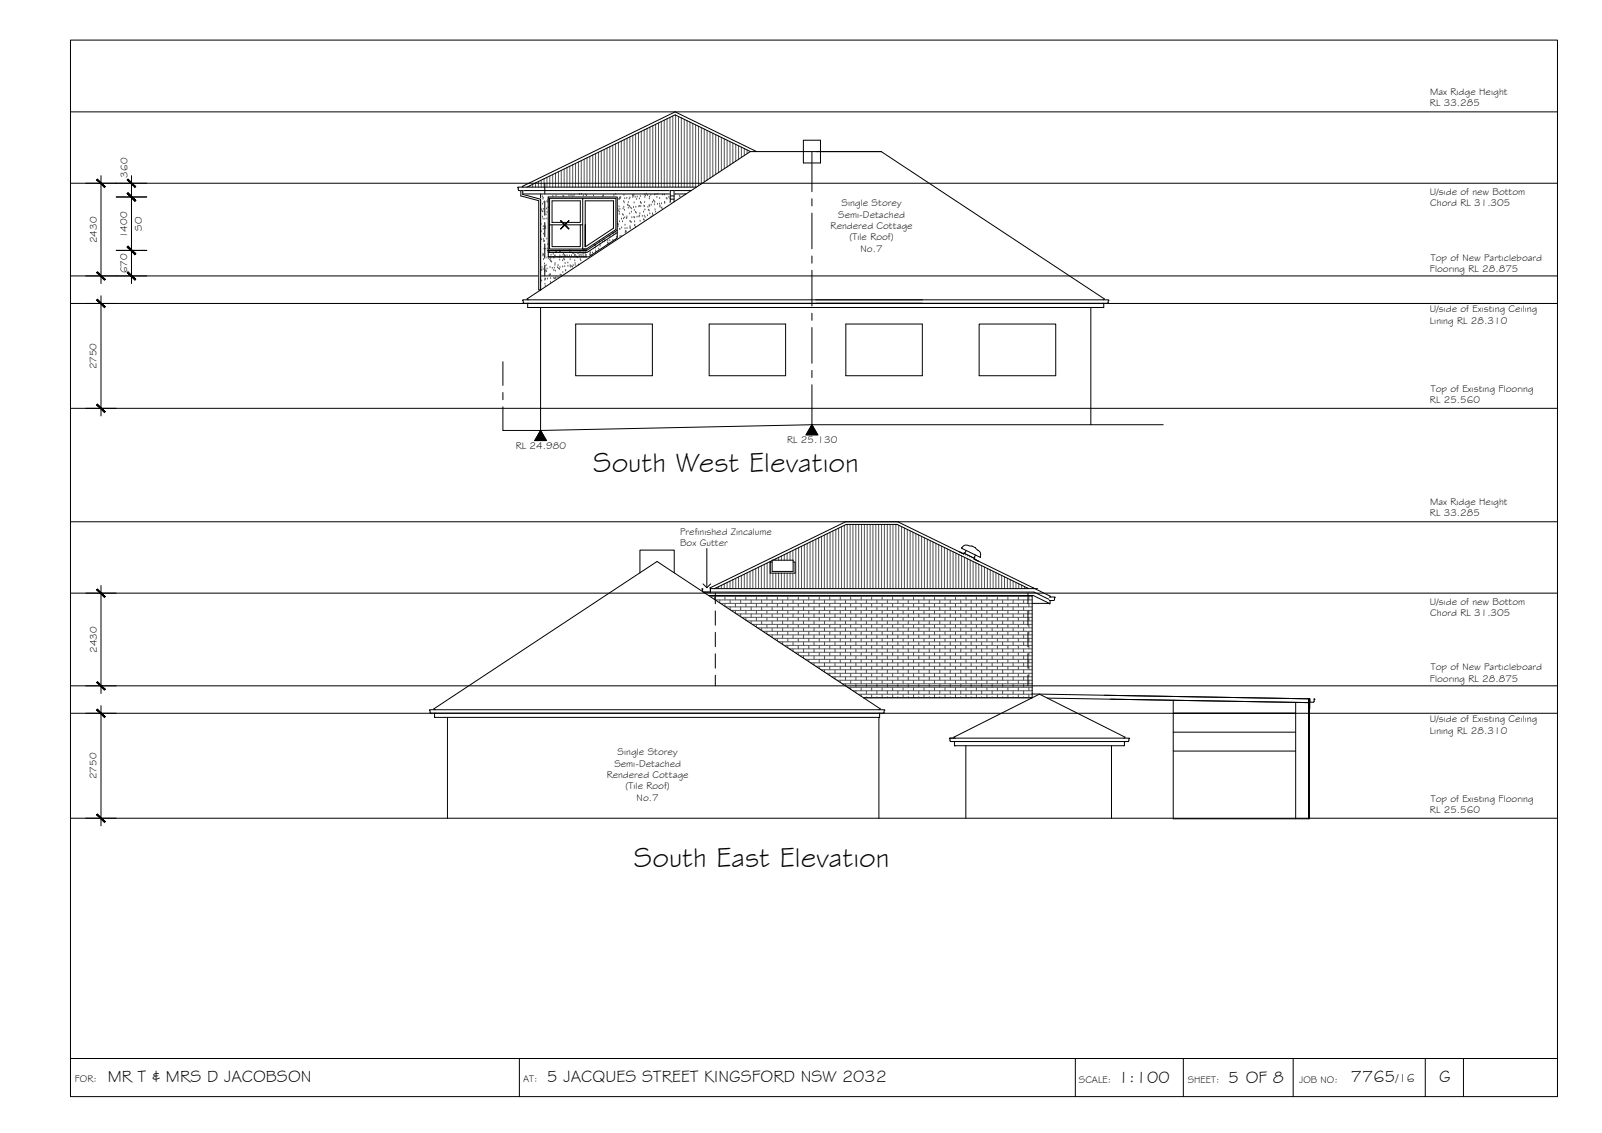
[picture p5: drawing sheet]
<svg xmlns="http://www.w3.org/2000/svg" width="420mm" height="297mm" viewBox="0 0 420 297" stroke-linecap="round" stroke-linejoin="round" font-family="sans-serif">
<!-- layer: HATCH -->
<g fill="none" stroke="#545454" stroke-width=".26">
<path d="M157 39.9v9.2M157.7 39.6v9.5M158.5 39.2v9.9M159.2 38.8v10.3M159.9 38.5v10.6M160.7 38.1v11M161.4 37.7v11.4M162.2 37.4v11.7M162.9 37v12.1M163.7 36.6v12.5M164.5 36.3v12.8M165.2 35.9v13.2"/>
<path d="M166 35.5v13.6M166.7 35.2v13.9M167.5 34.8v14.3M168.2 34.4v14.7M169 34.1v15M169.7 33.7v15.4M170.5 33.3v15.8M171.2 33v16.1M171.9 32.6v16.5M172.7 32.2v16.9M173.4 31.9v17.2M174.2 31.5v17.6"/>
<path d="M174.9 31.1v18M175.7 30.8v18.3M176.5 30.4v18.7M177.2 30.2v18.9M178 30.5v18.6M178.7 30.9v18.2M179.5 31.3v17.8M180.2 31.6v17.5M181 32v17.1M181.7 32.4v16.7M182.4 32.7v16.4M183.2 33.1v15.6"/>
<path d="M183.9 33.5v14.7M184.7 33.8v13.9M185.4 34.2v13M186.2 34.6v12.1M187 34.9v11.3M187.7 35.3v10.4M188.5 35.7v9.5M189.2 36v8.7M190 36.4v7.9M190.7 36.8v6.9M191.5 37.1v6.2M192.2 37.5v5.3"/>
<path d="M193 37.9v4.4M193.7 38.2v3.6M194.4 38.6v2.7M195.2 39v1.8M195.9 39.3v1M196.7 39.7v.1M138.9 48.7v.4M139.7 48.3v.8M140.4 48v1.1M141.2 47.6v1.5M141.9 58.8h.1M142 47.2v1.9"/>
<path d="M142 55h.1M142.1 55.4h.1M142.2 51.6h.1M142.3 56.9h.1M142.3 53.5h.1M142.4 55.5h.1M142.4 52.3h.1M142.4 57.5h.1M142.5 51.9h.1M142.5 59.4h.1M142.5 54.9h.1M142.6 53.1h.1"/>
<path d="M142.7 46.9v2.2M142.9 57.5h.1M142.9 59.7h.1M143.1 59.5h.1M143.1 59.9h.1M143.2 56.3h.1M143.3 54.8h.1M143.4 57.4h.1M143.5 52.9h.1M143.5 46.5v2.6M143.5 55.7h.1M143.6 53h.1"/>
<path d="M143.7 52.5h.1M143.7 54.5h.1M143.8 52.1h.1M144.2 46.1v3M145 45.8v3.3M145 51.5h.1M145.7 45.4v3.7M145.8 51.4h.1M146.5 45v4.1M147.2 44.7v4.4M147.6 51.4h.1M147.9 51.6h.1"/>
<path d="M148 44.3v4.8M148.7 43.9v5.2M149.2 51.4h.1M149.4 43.6v5.5M149.8 51.3h.1M150.2 43.2v5.9M150.2 51.5h.1M150.6 51.2h.1M150.9 42.8v6.3M151.7 42.5v6.6M152 51h.1M152.4 42.1v7"/>
<path d="M152.5 50.9h.1M153 51.4h.1M153.2 41.8v7.3M153.6 51.1h.1M153.8 51.3h.1M154 41.4v7.7M154.7 41v8.1M155.5 40.7v8.4M155.6 51.3h.1M156.2 40.3v8.8M158.1 51.5h.1M158.2 51.3h.1"/>
<path d="M161 51.3h.1M161.5 50.9h.1M162 58.8h.1M162.1 54.9h.1M162.1 59.4h.1M162.2 58.9h.1M162.3 55.3h.1M162.3 52.3h.1M162.4 54.2h.1M162.4 56.2h.1M162.5 52.3h.1M162.5 55.6h.1"/>
<path d="M162.5 58.1h.1M162.5 51.9h.1M162.6 54.9h.1M162.7 52h.1M162.8 51.8h.1M163 57.4h.1M163 59.7h.1M163.3 58.2h.1M163.3 56.3h.1M163.4 54.8h.1M163.5 56.4h.1M163.5 57.4h.1"/>
<path d="M163.6 52.8h.1M163.6 54.3h.1M163.6 51.2h.1M163.7 53.2h.1M163.8 55.1h.1M163.8 57.1h.1M163.9 52.1h.1M163.9 59h.1M163.9 60h.1M164.3 57.3h.1M164.4 52h.1M164.4 56.9h.1"/>
<path d="M164.5 59.9h.1M164.6 53.8h.1M164.8 53.9h.1M164.8 54.6h.1M164.8 53.1h.1M165 52.2h.1M165.1 54.1h.1M165.1 56.1h.1M165.2 58.1h.1M165.2 51.9h.1M165.2 59.4h.1M165.3 59.8h.1"/>
<path d="M165.3 54.5h.1M165.4 58.2h.1M165.6 58.3h.1M165.6 55.6h.1M165.7 54.8h.1M165.7 57.1h.1M165.9 51.3h.1M166 51.8h.1M166.1 51.4h.1M166.1 54.4h.1M166.3 51.2h.1M166.3 57h.1"/>
<path d="M166.3 53.2h.1M166.4 55.2h.1M166.4 57.1h.1M166.4 58.2h.1M166.4 59.2h.1M166.5 59.1h.1M166.6 51.7h.1M166.7 59.6h.1M166.7 55.7h.1M166.8 54.3h.1M166.9 55.9h.1M167 52.3h.1"/>
<path d="M167.1 56.9h.1M167.1 51.6h.1M167.5 54.2h.1M167.6 56.9h.1M167.7 52.1h.1M167.7 56.7h.1M167.8 54.1h.1M167.8 56h.1M167.9 58h.1M167.9 51.5h.1M168 53.1h.1M168 53.2h.1"/>
<path d="M168 54.2h.1M168.2 53.4h.1M168.5 56.7h.1M168.7 57.6h.1M168.8 55.6h.1M168.9 54.1h.1M168.9 57.8h.1M169 56.7h.1M169 51.1h.1M169 54.2h.1M169.1 53.1h.1M169.1 51.8h.1"/>
<path d="M169.1 55h.1M169.2 57h.1M169.3 51.4h.1M169.5 50.9h.1M169.8 56.6h.1M169.8 51.3h.1M169.9 54.3h.1M170.1 55.1h.1M170.3 53.9h.1M170.3 55.3h.1M170.3 52.1h.1M170.4 54.1h.1"/>
<path d="M170.4 51.7h.1M170.4 56.1h.1M170.7 51.2h.1M170.8 56.9h.1M170.8 53.8h.1M171.1 53.1h.1M171.1 56.1h.1M171.2 56.4h.1M171.4 52.6h.1M171.6 52.8h.1M171.6 53.7h.1M171.7 51.1h.1"/>
<path d="M171.7 53.1h.1M171.8 55h.1M171.9 55.6h.1M172 51h.1M172.3 51.8h.1M172.5 53.6h.1M172.6 50.9h.1M173 53.5h.1M173 52h.1M173.1 54h.1M173.1 54.3h.1M173.4 54.5h.1"/>
<path d="M173.5 53.4h.1M173.6 54.7h.1M173.7 51.1h.1M174.3 51.1h.1M174.3 53.1h.1M174.4 53.3h.1M174.8 52h.1M174.9 52.2h.1M175.4 51.8h.1M175.7 52h.1M175.7 53.1h.1M175.8 53h.1"/>
<path d="M176.3 53.1h.1M177 51h.1M178.2 51.4h.1M178.3 51.6h.1M179.7 51h.1M141.8 62.4h.1M141.8 73.5h.1M142 60.7h.1M142 73.7h.1M142.1 62.8h.1M142.1 70.9h.1M142.1 70.7h.1"/>
<path d="M142.1 70.1h.1M142.4 67.1h.1M142.4 66.6h.1M142.5 60.1h.1M142.5 68h.1M142.6 61.4h.1M142.6 66.8h.1M142.6 62.8h.1M142.6 63.3h.1M142.6 70.6h.1M142.7 65.3h.1M142.7 63.2h.1"/>
<path d="M142.8 67.3h.1M142.8 63.3h.1M142.8 69.2h.1M142.9 71.2h.1M142.9 73.5h.1M142.9 74.5h.1M142.9 73.1h.1M143 65.3h.1M143 75.1h.1M143.1 73.2h.1M143.2 71h.1M143.2 69.6h.1"/>
<path d="M143.3 71.2h.1M143.4 62.7h.1M143.5 67.6h.1M143.5 70.5h.1M143.5 65.3h.1M143.6 73.2h.1M143.6 65.8h.1M143.7 64.1h.1M143.9 67.9h.1M144 72.2h.1M144.1 66.2h.1M144.2 68.1h.1"/>
<path d="M144.2 72h.1M144.3 70.1h.1M144.3 72.1h.1M144.4 74h.1M144.4 73h.1M144.4 68.4h.1M144.4 67.8h.1M144.5 68.6h.1M144.5 66.9h.1M144.7 68.7h.1M144.9 70.4h.1M145.1 66.7h.1"/>
<path d="M145.2 70.9h.1M145.2 73h.1M145.3 67.7h.1M145.4 70.3h.1M145.4 73.1h.1M145.5 67.2h.1M145.5 67.1h.1M145.5 69.5h.1M145.6 69.1h.1M145.6 71.1h.1M145.7 73h.1M145.8 66.1h.1"/>
<path d="M145.8 72.9h.1M146 66.2h.1M146.2 70.2h.1M146.3 72.8h.1M146.4 69.6h.1M146.5 70.5h.1M146.6 67.5h.1M146.7 66.2h.1M146.7 70.6h.1M146.8 65.8h.1M146.8 68.2h.1M146.8 67h.1"/>
<path d="M146.9 70.1h.1M146.9 72.1h.1M147 66.1h.1M147.2 67.4h.1M147.2 72.2h.1M147.6 68.4h.1M147.6 70h.1M147.6 71.5h.1M147.7 66.9h.1M147.8 66.6h.1M147.9 68h.1M148 67.3h.1"/>
<path d="M148 67h.1M148 68.1h.1M148.1 69.9h.1M148.2 67.1h.1M148.2 69.1h.1M148.3 71h.1M148.4 70.9h.1M148.7 67.1h.1M148.9 69h.1M149 69.8h.1M149.4 65.7h.1M149.4 67.1h.1"/>
<path d="M149.5 66.1h.1M149.5 68.1h.1M149.5 69.6h.1M149.6 70h.1M149.9 67.1h.1M149.9 65.8h.1M150 69.9h.1M150.1 70.1h.1M150.2 66.5h.1M150.3 69.6h.1M150.5 66.5h.1M150.7 66.9h.1"/>
<path d="M150.7 68.4h.1M150.8 67.1h.1M150.8 69.1h.1M150.8 66.9h.1M150.9 69.6h.1M151 67.3h.1M151.3 67.4h.1M151.4 66.4h.1M151.4 67.6h.1M151.6 66.6h.1M151.7 69.5h.1M151.9 67.1h.1"/>
<path d="M152.1 66.1h.1M152.1 66.8h.1M152.2 68h.1M152.3 68.4h.1M152.4 67.2h.1M152.7 66.7h.1M152.9 67.1h.1M153.1 65.8h.1M153.1 66.5h.1M153.5 66.6h.1M153.5 67h.1M153.6 65.9h.1"/>
<path d="M153.8 67h.1M154.7 66.8h.1M154.7 66.1h.1M154.8 67h.1M154.9 66.4h.1M155.1 67.1h.1M155.4 66.4h.1M156 64.3h.1M156.1 65h.1M156.2 64.5h.1M156.2 66.2h.1M156.2 65.8h.1"/>
<path d="M157 65.3h.1M157.2 63.5h.1M157.4 64.5h.1M157.4 64h.1M158 63.4h.1M158.3 62.8h.1M158.6 63.3h.1M158.6 63.1h.1M159.3 63.7h.1M159.4 63.2h.1M159.5 63.9h.1M159.7 62h.1"/>
<path d="M159.9 63.1h.1M160 62.1h.1M160.7 61.2h.1M160.7 63h.1M160.9 61.4h.1M161.3 61h.1M161.4 63h.1M161.7 62.2h.1M162.5 60.1h.1M162.6 62.1h.1M162.9 62h.1M164 61h.1"/>
<path d="M164 60.7h.1M164.1 60.7h.1M164.2 60.8h.1M165.3 60h.1M216.9 139.9v14.4M217.7 139.6v14.7M218.4 139.2v15.1M219.2 138.8v15.5M219.9 138.5v15.8M220.7 138.1v16.2M221.5 137.7v16.6M222.2 137.5v16.8"/>
<path d="M223 137.5v16.8M223.7 137.5v16.8M224.5 137.5v16.8M225.2 137.5v16.8M226 137.5v16.8M226.7 137.5v16.8M227.4 137.5v16.8M228.2 137.5v16.8M228.9 137.5v16.8M229.7 137.5v16.8M230.4 137.5v16.8M231.2 137.5v16.8"/>
<path d="M232 137.5v16.8M232.7 137.5v16.8M233.5 137.5v16.8M234.2 137.5v16.8M235 137.5v16.8M235.7 137.7v16.6M236.5 138.1v16.2M237.2 138.4v15.9M238 138.8v15.5M238.7 139.2v15.1M239.4 139.5v14.8M240.2 139.9v14.4"/>
<path d="M186.5 156.4h84.2M187.4 156.4v.8M187.6 157.3h83.1M187.7 154.2v.1M188.5 153.8v.5M188.8 156.1v.3M188.8 157.3v.7M189 158.2h81.7M189.2 153.5v.8M190 153.1v1.2M190.1 156.4v.9M190.1 158.2v.8"/>
<path d="M190.4 159.1h80.3M190.7 152.7v1.6M191.5 152.4v1.9M191.5 156.1v.3M191.5 157.3v.9M191.5 159.1v.8M192.2 152v2.3M192.9 156.4v.9M192.9 158.2v.9M193 151.6v2.7M193.7 151.3v3M194.3 156.1v.3"/>
<path d="M194.3 157.3v.9M194.3 159.1v.9M194.4 150.9v3.4M195.2 150.5v3.8M195.6 156.4v.9M195.6 158.2v.9M195.9 150.2v4.1M196.7 149.8v4.5M197 156.1v.3M197 157.3v.9M197 159.1v.9M197.4 149.4v4.9"/>
<path d="M198.2 149.1v5.2M198.4 156.4v.9M198.4 158.2v.9M199 148.7v5.6M199.7 148.3v6M199.8 156.1v.3M199.8 157.3v.9M199.8 159.1v.9M200.5 148v6.3M201.1 156.4v.9M201.1 158.2v.9M201.2 147.6v6.7"/>
<path d="M202 147.2v7.1M202.5 156.1v.3M202.5 157.3v.9M202.5 159.1v.9M202.7 150.3v4M203.5 146.5v.4M203.5 150.3v4M203.9 156.4v.9M203.9 158.2v.9M204.2 146.1v.8M204.2 150.3v4M204.9 145.8v1.1"/>
<path d="M204.9 150.3v4M205.3 156.1v.3M205.3 157.3v.9M205.3 159.1v.9M205.7 145.4v1.5M205.7 150.3v4M206.4 145v1.9M206.4 150.3v4M206.6 156.4v.9M206.6 158.2v.9M207.2 144.7v2.2M207.2 150.3v4"/>
<path d="M207.9 144.3v2.6M207.9 150.3v4M208 156.1v.3M208 157.3v.9M208 159.1v.9M208.7 143.9v10.4M209.4 156.4v.9M209.4 158.2v.9M209.5 143.6v10.7M210.2 143.2v11.1M210.7 156.1v.3M210.7 157.3v.9"/>
<path d="M210.7 159.1v.9M211 142.8v11.5M211.7 142.5v11.8M212.1 156.4v.9M212.1 158.2v.9M212.5 142.1v12.2M213.2 141.7v12.6M213.5 156.1v.3M213.5 157.3v.9M213.5 159.1v.9M214 141.4v12.9M214.7 141v13.3"/>
<path d="M214.9 156.4v.9M214.9 158.2v.9M215.5 140.7v13.6M216.2 140.3v14M216.2 156.1v.3M216.2 157.3v.9M216.2 159.1v.9M217.6 156.4v.9M217.6 158.2v.9M219 156.1v.3M219 157.3v.9M219 159.1v.9"/>
<path d="M220.4 156.4v.9M220.4 158.2v.9M221.7 156.1v.3M221.7 157.3v.9M221.7 159.1v.9M223.1 156.4v.9M223.1 158.2v.9M224.5 156.1v.3M224.5 157.3v.9M224.5 159.1v.9M225.9 156.4v.9M225.9 158.2v.9"/>
<path d="M227.2 156.1v.3M227.2 157.3v.9M227.2 159.1v.9M228.6 156.4v.9M228.6 158.2v.9M230 156.1v.3M230 157.3v.9M230 159.1v.9M231.4 156.4v.9M231.4 158.2v.9M232.7 156.1v.3M232.7 157.3v.9"/>
<path d="M232.7 159.1v.9M234.1 156.4v.9M234.1 158.2v.9M235.5 156.1v.3M235.5 157.3v.9M235.5 159.1v.9M236.9 156.4v.9M236.9 158.2v.9M238.2 156.1v.3M238.2 157.3v.9M238.2 159.1v.9M239.6 156.4v.9"/>
<path d="M239.6 158.2v.9M240.9 140.3v14M241 156.1v.3M241 157.3v.9M241 159.1v.9M241.7 140.6v13.7M242.3 156.4v.9M242.3 158.2v.9M242.5 141v13.3M243.2 141.4v12.9M243.7 156.1v.3M243.7 157.3v.9"/>
<path d="M243.7 159.1v.9M244 141.7v12.6M244.7 142.1v12.2M245.1 156.4v.9M245.1 158.2v.9M245.5 142.5v11.8M246.2 142.8v11.5M246.5 156.1v.3M246.5 157.3v.9M246.5 159.1v.9M247 143.2v11.1M247.7 143.5v10.8"/>
<path d="M247.8 156.4v.9M247.8 158.2v.9M248.5 143.9v10.4M249.2 144.3v10M249.2 156.1v.3M249.2 157.3v.9M249.2 159.1v.9M250 144.6v9.7M250.6 156.4v.9M250.6 158.2v.9M250.7 145v9.3M251.4 145.4v8.9"/>
<path d="M252 156.1v.3M252 157.3v.9M252 159.1v.9M252.2 145.7v8.6M252.9 146.1v8.2M253.4 156.4v.9M253.4 158.2v.9M253.7 146.5v7.8M254.5 146.8v7.5M254.7 156.1v.3M254.7 157.3v.9M254.7 159.1v.9"/>
<path d="M255.2 147.2v7.1M256 147.6v6.7M256.1 156.4v.9M256.1 158.2v.9M256.7 147.9v6.4M257.5 148.3v6M257.5 156.1v.3M257.5 157.3v.9M257.5 159.1v.9M258.2 148.7v5.6M258.8 156.4v.9M258.8 158.2v.9"/>
<path d="M259 149v5.3M259.7 149.4v4.9M260.2 156.1v.3M260.2 157.3v.9M260.2 159.1v.9M260.5 149.8v4.5M261.2 150.1v4.2M261.6 156.4v.9M261.6 158.2v.9M261.9 150.5v3.8M262.7 150.9v3.4M263 156.1v.3"/>
<path d="M263 157.3v.9M263 159.1v.9M263.4 151.2v3.1M264.2 151.6v2.7M264.3 156.4v.9M264.3 158.2v.9M265 152v2.3M265.7 152.3v2M265.7 156.1v.3M265.7 157.3v.9M265.7 159.1v.9M266.5 152.7v1.6"/>
<path d="M267.1 156.4v.9M267.1 158.2v.9M267.2 153.1v1.2M268 153.4v.9M268.5 156.1v.3M268.5 157.3v.9M268.5 159.1v.9M268.7 153.8v.5M269.5 154.2v.1M269.8 156.4v.9M269.8 158.2v.9M191.8 160h78.9"/>
<path d="M192.9 160v.8M193.2 160.9h77.5M194.3 160.9v.8M194.5 161.9h76.2M195.6 160v.9M195.6 161.9v.7M195.9 162.8h74.8M197 160.9v1M197 162.8v.7M197.3 163.7h73.4M198.4 160v.9M198.4 161.9v.9"/>
<path d="M198.4 163.7v.7M198.7 164.6h72M199.8 160.9v1M199.8 162.8v.9M199.8 164.6v.7M200.1 165.5h70.6M201.1 160v.9M201.1 161.9v.9M201.1 163.7v.9M201.1 165.5v.7M201.5 166.4h69.2M202.5 160.9v1"/>
<path d="M202.5 162.8v.9M202.5 164.6v.9M202.5 166.4v.7M202.9 167.4h67.8M203.9 160v.9M203.9 161.9v.9M203.9 163.7v.9M203.9 165.5v.9M203.9 167.4v.6M204.2 168.3h66.5M205.3 160.9v1M205.3 162.8v.9"/>
<path d="M205.3 164.6v.9M205.3 166.4v1M205.3 168.3v.6M205.6 169.2h65.1M206.6 160v.9M206.6 161.9v.9M206.6 163.7v.9M206.6 165.5v.9M206.6 167.4v.9M206.6 169.2v.6M207 170.1h63.7M208 160.9v1"/>
<path d="M208 162.8v.9M208 164.6v.9M208 166.4v1M208 168.3v.9M208 170.1v.6M208.4 171h62.3M209.4 160v.9M209.4 161.9v.9M209.4 163.7v.9M209.4 165.5v.9M209.4 167.4v.9M209.4 169.2v.9"/>
<path d="M209.4 171v.7M209.8 171.9h60.9M210.7 160.9v1M210.7 162.8v.9M210.7 164.6v.9M210.7 166.4v1M210.7 168.3v.9M210.7 170.1v.9M210.7 171.9v.7M211.2 172.9h59.5M212.1 160v.9M212.1 161.9v.9"/>
<path d="M212.1 163.7v.9M212.1 165.5v.9M212.1 167.4v.9M212.1 169.2v.9M212.1 171v.9M212.1 172.9v.6M212.6 173.8h58.1M213.5 160.9v1M213.5 162.8v.9M213.5 164.6v.9M213.5 166.4v1M213.5 168.3v.9"/>
<path d="M213.5 170.1v.9M213.5 171.9v1M213.5 173.8v.6M214 174.7h56.7M214.9 160v.9M214.9 161.9v.9M214.9 163.7v.9M214.9 165.5v.9M214.9 167.4v.9M214.9 169.2v.9M214.9 171v.9M214.9 172.9v.9"/>
<path d="M214.9 174.7v.6M215.4 175.6h55.3M216.2 160.9v1M216.2 162.8v.9M216.2 164.6v.9M216.2 166.4v1M216.2 168.3v.9M216.2 170.1v.9M216.2 171.9v1M216.2 173.8v.9M216.2 175.6v.6M216.8 176.5h53.9"/>
<path d="M217.6 160v.9M217.6 161.9v.9M217.6 163.7v.9M217.6 165.5v.9M217.6 167.4v.9M217.6 169.2v.9M217.6 171v.9M217.6 172.9v.9M217.6 174.7v.9M217.6 176.5v.6M218.1 177.4h52.6M219 160.9v1"/>
<path d="M219 162.8v.9M219 164.6v.9M219 166.4v1M219 168.3v.9M219 170.1v.9M219 171.9v1M219 173.8v.9M219 175.6v.9M219 177.4v.6M219.5 178.3h51.2M220.4 160v.9M220.4 161.9v.9"/>
<path d="M220.4 163.7v.9M220.4 165.5v.9M220.4 167.4v.9M220.4 169.2v.9M220.4 171v.9M220.4 172.9v.9M220.4 174.7v.9M220.4 176.5v.9M220.4 178.3v.6M220.9 179.3h49.8M221.7 160.9v1M221.7 162.8v.9"/>
<path d="M221.7 164.6v.9M221.7 166.4v1M221.7 168.3v.9M221.7 170.1v.9M221.7 171.9v1M221.7 173.8v.9M221.7 175.6v.9M221.7 177.4v.9M221.7 179.3v.5M223.1 160v.9M223.1 161.9v.9M223.1 163.7v.9"/>
<path d="M223.1 165.5v.9M223.1 167.4v.9M223.1 169.2v.9M223.1 171v.9M223.1 172.9v.9M223.1 174.7v.9M223.1 176.5v.9M223.1 178.3v1M224.5 160.9v1M224.5 162.8v.9M224.5 164.6v.9M224.5 166.4v1"/>
<path d="M224.5 168.3v.9M224.5 170.1v.9M224.5 171.9v1M224.5 173.8v.9M224.5 175.6v.9M224.5 177.4v.9M224.5 179.3v.9M225.9 160v.9M225.9 161.9v.9M225.9 163.7v.9M225.9 165.5v.9M225.9 167.4v.9"/>
<path d="M225.9 169.2v.9M225.9 171v.9M225.9 172.9v.9M225.9 174.7v.9M225.9 176.5v.9M225.9 178.3v1M227.2 160.9v1M227.2 162.8v.9M227.2 164.6v.9M227.2 166.4v1M227.2 168.3v.9M227.2 170.1v.9"/>
<path d="M227.2 171.9v1M227.2 173.8v.9M227.2 175.6v.9M227.2 177.4v.9M227.2 179.3v.9M228.6 160v.9M228.6 161.9v.9M228.6 163.7v.9M228.6 165.5v.9M228.6 167.4v.9M228.6 169.2v.9M228.6 171v.9"/>
<path d="M228.6 172.9v.9M228.6 174.7v.9M228.6 176.5v.9M228.6 178.3v1M230 160.9v1M230 162.8v.9M230 164.6v.9M230 166.4v1M230 168.3v.9M230 170.1v.9M230 171.9v1M230 173.8v.9"/>
<path d="M230 175.6v.9M230 177.4v.9M230 179.3v.9M231.4 160v.9M231.4 161.9v.9M231.4 163.7v.9M231.4 165.5v.9M231.4 167.4v.9M231.4 169.2v.9M231.4 171v.9M231.4 172.9v.9M231.4 174.7v.9"/>
<path d="M231.4 176.5v.9M231.4 178.3v1M232.7 160.9v1M232.7 162.8v.9M232.7 164.6v.9M232.7 166.4v1M232.7 168.3v.9M232.7 170.1v.9M232.7 171.9v1M232.7 173.8v.9M232.7 175.6v.9M232.7 177.4v.9"/>
<path d="M232.7 179.3v.9M234.1 160v.9M234.1 161.9v.9M234.1 163.7v.9M234.1 165.5v.9M234.1 167.4v.9M234.1 169.2v.9M234.1 171v.9M234.1 172.9v.9M234.1 174.7v.9M234.1 176.5v.9M234.1 178.3v1"/>
<path d="M235.5 160.9v1M235.5 162.8v.9M235.5 164.6v.9M235.5 166.4v1M235.5 168.3v.9M235.5 170.1v.9M235.5 171.9v1M235.5 173.8v.9M235.5 175.6v.9M235.5 177.4v.9M235.5 179.3v.9M236.9 160v.9"/>
<path d="M236.9 161.9v.9M236.9 163.7v.9M236.9 165.5v.9M236.9 167.4v.9M236.9 169.2v.9M236.9 171v.9M236.9 172.9v.9M236.9 174.7v.9M236.9 176.5v.9M236.9 178.3v1M238.2 160.9v1M238.2 162.8v.9"/>
<path d="M238.2 164.6v.9M238.2 166.4v1M238.2 168.3v.9M238.2 170.1v.9M238.2 171.9v1M238.2 173.8v.9M238.2 175.6v.9M238.2 177.4v.9M238.2 179.3v.9M239.6 160v.9M239.6 161.9v.9M239.6 163.7v.9"/>
<path d="M239.6 165.5v.9M239.6 167.4v.9M239.6 169.2v.9M239.6 171v.9M239.6 172.9v.9M239.6 174.7v.9M239.6 176.5v.9M239.6 178.3v1M241 160.9v1M241 162.8v.9M241 164.6v.9M241 166.4v1"/>
<path d="M241 168.3v.9M241 170.1v.9M241 171.9v1M241 173.8v.9M241 175.6v.9M241 177.4v.9M241 179.3v.9M242.3 160v.9M242.3 161.9v.9M242.3 163.7v.9M242.3 165.5v.9M242.3 167.4v.9"/>
<path d="M242.3 169.2v.9M242.3 171v.9M242.3 172.9v.9M242.3 174.7v.9M242.3 176.5v.9M242.3 178.3v1M243.7 160.9v1M243.7 162.8v.9M243.7 164.6v.9M243.7 166.4v1M243.7 168.3v.9M243.7 170.1v.9"/>
<path d="M243.7 171.9v1M243.7 173.8v.9M243.7 175.6v.9M243.7 177.4v.9M243.7 179.3v.9M245.1 160v.9M245.1 161.9v.9M245.1 163.7v.9M245.1 165.5v.9M245.1 167.4v.9M245.1 169.2v.9M245.1 171v.9"/>
<path d="M245.1 172.9v.9M245.1 174.7v.9M245.1 176.5v.9M245.1 178.3v1M246.5 160.9v1M246.5 162.8v.9M246.5 164.6v.9M246.5 166.4v1M246.5 168.3v.9M246.5 170.1v.9M246.5 171.9v1M246.5 173.8v.9"/>
<path d="M246.5 175.6v.9M246.5 177.4v.9M246.5 179.3v.9M247.8 160v.9M247.8 161.9v.9M247.8 163.7v.9M247.8 165.5v.9M247.8 167.4v.9M247.8 169.2v.9M247.8 171v.9M247.8 172.9v.9M247.8 174.7v.9"/>
<path d="M247.8 176.5v.9M247.8 178.3v1M249.2 160.9v1M249.2 162.8v.9M249.2 164.6v.9M249.2 166.4v1M249.2 168.3v.9M249.2 170.1v.9M249.2 171.9v1M249.2 173.8v.9M249.2 175.6v.9M249.2 177.4v.9"/>
<path d="M249.2 179.3v.9M250.6 160v.9M250.6 161.9v.9M250.6 163.7v.9M250.6 165.5v.9M250.6 167.4v.9M250.6 169.2v.9M250.6 171v.9M250.6 172.9v.9M250.6 174.7v.9M250.6 176.5v.9M250.6 178.3v1"/>
<path d="M252 160.9v1M252 162.8v.9M252 164.6v.9M252 166.4v1M252 168.3v.9M252 170.1v.9M252 171.9v1M252 173.8v.9M252 175.6v.9M252 177.4v.9M252 179.3v.9M253.4 160v.9"/>
<path d="M253.4 161.9v.9M253.4 163.7v.9M253.4 165.5v.9M253.4 167.4v.9M253.4 169.2v.9M253.4 171v.9M253.4 172.9v.9M253.4 174.7v.9M253.4 176.5v.9M253.4 178.3v1M254.7 160.9v1M254.7 162.8v.9"/>
<path d="M254.7 164.6v.9M254.7 166.4v1M254.7 168.3v.9M254.7 170.1v.9M254.7 171.9v1M254.7 173.8v.9M254.7 175.6v.9M254.7 177.4v.9M254.7 179.3v.9M256.1 160v.9M256.1 161.9v.9M256.1 163.7v.9"/>
<path d="M256.1 165.5v.9M256.1 167.4v.9M256.1 169.2v.9M256.1 171v.9M256.1 172.9v.9M256.1 174.7v.9M256.1 176.5v.9M256.1 178.3v1M257.5 160.9v1M257.5 162.8v.9M257.5 164.6v.9M257.5 166.4v1"/>
<path d="M257.5 168.3v.9M257.5 170.1v.9M257.5 171.9v1M257.5 173.8v.9M257.5 175.6v.9M257.5 177.4v.9M257.5 179.3v.9M258.8 160v.9M258.8 161.9v.9M258.8 163.7v.9M258.8 165.5v.9M258.8 167.4v.9"/>
<path d="M258.8 169.2v.9M258.8 171v.9M258.8 172.9v.9M258.8 174.7v.9M258.8 176.5v.9M258.8 178.3v1M260.2 160.9v1M260.2 162.8v.9M260.2 164.6v.9M260.2 166.4v1M260.2 168.3v.9M260.2 170.1v.9"/>
<path d="M260.2 171.9v1M260.2 173.8v.9M260.2 175.6v.9M260.2 177.4v.9M260.2 179.3v.9M261.6 160v.9M261.6 161.9v.9M261.6 163.7v.9M261.6 165.5v.9M261.6 167.4v.9M261.6 169.2v.9M261.6 171v.9"/>
<path d="M261.6 172.9v.9M261.6 174.7v.9M261.6 176.5v.9M261.6 178.3v1M263 160.9v1M263 162.8v.9M263 164.6v.9M263 166.4v1M263 168.3v.9M263 170.1v.9M263 171.9v1M263 173.8v.9"/>
<path d="M263 175.6v.9M263 177.4v.9M263 179.3v.9M264.3 160v.9M264.3 161.9v.9M264.3 163.7v.9M264.3 165.5v.9M264.3 167.4v.9M264.3 169.2v.9M264.3 171v.9M264.3 172.9v.9M264.3 174.7v.9"/>
<path d="M264.3 176.5v.9M264.3 178.3v1M265.7 160.9v1M265.7 162.8v.9M265.7 164.6v.9M265.7 166.4v1M265.7 168.3v.9M265.7 170.1v.9M265.7 171.9v1M265.7 173.8v.9M265.7 175.6v.9M265.7 177.4v.9"/>
<path d="M265.7 179.3v.9M267.1 160v.9M267.1 161.9v.9M267.1 163.7v.9M267.1 165.5v.9M267.1 167.4v.9M267.1 169.2v.9M267.1 171v.9M267.1 172.9v.9M267.1 174.7v.9M267.1 176.5v.9M267.1 178.3v1"/>
<path d="M268.5 160.9v1M268.5 162.8v.9M268.5 164.6v.9M268.5 166.4v1M268.5 168.3v.9M268.5 170.1v.9M268.5 171.9v1M268.5 173.8v.9M268.5 175.6v.9M268.5 177.4v.9M268.5 179.3v.9M269.8 160v.9"/>
<path d="M269.8 161.9v.9M269.8 163.7v.9M269.8 165.5v.9M269.8 167.4v.9M269.8 169.2v.9M269.8 171v.9M269.8 172.9v.9M269.8 174.7v.9M269.8 176.5v.9M269.8 178.3v1M222.3 180.2h48.4M223.1 180.2v.5"/>
<path d="M223.7 181.1h47M224.5 181.1v.5M225.1 182h45.6M225.9 180.2v.9M225.9 182v.5M226.5 182.9h44.2M227.2 182.9h.1M227.2 181.1v.9M228.6 180.2v.9M228.6 182v.9M230 182.9h.1M230 181.1v.9"/>
<path d="M231.4 180.2v.9M231.4 182v.9M232.7 182.9h.1M232.7 181.1v.9M234.1 180.2v.9M234.1 182v.9M235.5 182.9h.1M235.5 181.1v.9M236.9 180.2v.9M236.9 182v.9M238.2 182.9h.1M238.2 181.1v.9"/>
<path d="M239.6 180.2v.9M239.6 182v.9M241 182.9h.1M241 181.1v.9M242.3 180.2v.9M242.3 182v.9M243.7 182.9h.1M243.7 181.1v.9M245.1 180.2v.9M245.1 182v.9M246.5 182.9h.1M246.5 181.1v.9"/>
<path d="M247.8 180.2v.9M247.8 182v.9M249.2 182.9h.1M249.2 181.1v.9M250.6 180.2v.9M250.6 182v.9M252 182.9h.1M252 181.1v.9M253.4 180.2v.9M253.4 182v.9M254.7 182.9h.1M254.7 181.1v.9"/>
<path d="M256.1 180.2v.9M256.1 182v.9M257.5 182.9h.1M257.5 181.1v.9M258.8 180.2v.9M258.8 182v.9M260.2 182.9h.1M260.2 181.1v.9M261.6 180.2v.9M261.6 182v.9M263 182.9h.1M263 181.1v.9"/>
<path d="M264.3 180.2v.9M264.3 182v.9M265.7 182.9h.1M265.7 181.1v.9M267.1 180.2v.9M267.1 182v.9M268.5 182.9h.1M268.5 181.1v.9M269.8 180.2v.9M269.8 182v.9"/>
</g>
<!-- layer: BORDER -->
<path d="M18.5 10.5h390v277h-390zM18.5 277.5h390M136.2 277.5v10M282 277.5v10M310.4 277.5v10M339.2 277.5v10M373.8 277.5v10M383.8 277.5v10" fill="none" stroke="#000" stroke-width=".26"/>
<!-- layer: CEILING-FLOOR LINES -->
<path d="M18.5 29.3h390M18.5 48h390M18.5 79.6h390M18.5 72.3h390M18.5 107.1h390M18.5 136.8h390M18.5 155.5h390M18.5 179.8h390M18.5 187h390M18.5 214.5h390" fill="none" stroke="#000" stroke-width=".26"/>
<!-- layer: EXISTING -->
<g fill="none" stroke="#000" stroke-width=".26">
<path d="M210.7 36.8h4.5v5.9h-4.5zM137.2 79.3l.2 .2M137.2 79.3v-.4l-.2-.2 .2-.1h153.5l.1 .1-.2 .2v.4M137.4 79.5h153M138.4 79.5v1.1h151.1v-1.1M138.4 78.6l-.2-.2 58.6-38.7h34.3l58.6 38.7-.2 .2M290.6 79.3l-.2 .2M141.8 80.6v32.3M151 85h20.1v13.5h-20.1zM186 85h20v13.5h-20zM221.8 85h20.1v13.5h-20.1zM256.8 85h20.1v13.5h-20.1z"/>
<path d="M286.1 80.6v30.8M167.8 150.2v-6h9v6M184.3 155.1l-12-7.9-58.5 38.6 .2 .3M184.5 155.2l46.4 30.6-.2 .3M113 187l-.4-.8 .2-.1h119.1l.2 .1-.5 .8M113 187h118.7M114 187v1.1h116.7v-1.1M117.4 188.1v26.4M230.5 188.1v26.4M249.1 193.5l47.2 .1-.5 .8-46.6-.1-.2-.8h1.5M250.3 194.4v1.1h44.6v-1.1M250.3 193.5l-.1-.2 22.4-11.3 22.5 11.3-.2 .2"/>
<path d="M253.3 195.5v19M270.3 182.9h.4M270.7 181.9l72.6 1.3-53.6-.9M274.7 183l68.6 1.2M291.5 195.5v19M307.7 187h32.1M307.7 183.6v31.1h35.6M307.7 196.9h32.1M307.7 192h32.1M339.8 184.1v30.6M343.3 183.2h.2v2.6h-.2zM343.5 183.2v.9h1l.1-.2"/>
<path d="M344.6 183.3h.3l-.2 .2v.4M343.3 214.7v-31.5v31.5"/>
</g>
<!-- layer: DIMENSION -->
<g fill="none" stroke="#000" stroke-width=".26">
<path d="M22.5 48h16M26.5 46.1v28.3M30.5 51.6h8M34.5 46.1v21.5M22.5 79.6h8M22.5 72.3h16M26.5 77.5v31.5M30.5 65.7h8M34.5 63.6v10.8M22.5 107.1h8M22.5 155.5h8M26.5 153.5v28.3"/>
<path d="M22.5 179.8h8M22.5 187h8M26.5 185v31.5M22.5 214.5h8"/>
</g>
<!-- layer: 0 -->
<g fill="#000" stroke="#000" stroke-width=".26">
<path d="M25.4 47.2l2 2 .2-.2zM25.4 47.2l.2-.3 2 2.1z"/>
<path d="M33.6 50.5l-.2 .3 2.2 1.7zM33.4 50.8l2.2 1.7-.2 .3z"/>
<path d="M33.4 47.2l2 2 .2-.2zM33.4 47.2l.2-.3 2 2.1z"/>
<path d="M33.4 50.8l2 2 .2-.3zM33.4 50.8l.2-.3 2 2z"/>
<path d="M25.4 71.5l2.2 1.8-2-2.1zM25.4 71.5l2.2 1.8-.2 .2z"/>
<path d="M33.6 64.6l-.2 .2 2.2 1.7zM33.4 64.8l2.2 1.7-.2 .3z"/>
<path d="M33.6 64.6l-.2 .2 2.2 1.7zM33.4 64.8l2.2 1.7-.2 .3z"/>
<path d="M33.4 71.5l2 2 .2-.2zM33.4 71.5l.2-.3 2 2.1z"/>
<path d="M25.4 78.6l2 2.1 .2-.3zM25.4 78.6l.2-.2 2 2z"/>
<path d="M25.4 106.1l2.2 1.8-2-2zM25.4 106.1l2.2 1.8-.2 .3z"/>
<path d="M25.4 154.6l2 2 .2-.2zM25.4 154.6l.2-.2 2 2z"/>
<path d="M25.6 178.7l-.2 .2 2.2 1.8zM25.4 178.9l2.2 1.8-.2 .2z"/>
<path d="M25.4 186.1l2 2 .2-.2zM25.4 186.1l.2-.2 2 2z"/>
<path d="M25.4 213.6l2.2 1.8-2-2zM25.4 213.6l2.2 1.8-.2 .2z"/>
</g>
<!-- layer: WINDOWS -->
<path d="M144.1 52h17.4v8.2l-7.7 5.1h-9.7zM144.1 58.9h8.7M144.8 58.9v5.8h7.4v-5.8M144.8 52.7h7.4v5.6h-7.4zM147.1 57.9l2.1 2.1M149.2 57.9l-2.1 2.1 2.1-2.1M149.2 57.9l-2.1 2.1M152.8 52v13.3h1M153.5 58.9v5.8v-12h7.4v7.1l-7.4 4.9M202.5 146.9h5.5v2.9h-5.5zM202.5 147.4h-.5v2.9h6.5v-2.9h-.5" fill="none" stroke="#000" stroke-width=".26"/>
<!-- layer: NEWWORK -->
<g fill="none" stroke="#000" stroke-width=".26">
<path d="M196.8 39.7l-19.7-9.6-38.9 19M198.4 39.7l-21.3-10.4-40.1 19.6 .1 .2h-1.4l.4 .8 45.2 .1M137.1 50v.9h42.8M137.1 49.1h45.6M141.8 50.9v25.1M143.8 51.6h18.1v8.8l-8 5.3h-10.1zM143.8 65.7v1.6h10.1M143.8 65.7h10.1M161.9 61l-7.9 5.1h-10.2h10.1M161.9 60.4v2l-7.5 4.9h-10.6M184.4 154.4h-.3l.2 .5a.38 .38 0 0 0 .2 .4 .38 .38 0 0 0 .4-.1h1.4v-.9v.9M184.5 155.2h86.7l3.9 1.9"/>
<path d="M185.9 156.1h85.1l4.2 2.1h-4.5M202.5 147l-15.1 7.3M202.7 146.9l19.2-9.4h13.4l34.5 16.8M252.3 143.6a1.35 1.35 0 0 1 2-.5 2.57 2.57 0 0 1 2.1 1.1 1.45 1.45 0 0 1 .7 1.9l-4.9-2.4 .1-.1M252.8 145l2.8 1.4-.1 .2M253.4 144.3l-.6 .9-1.1-.5 1.1 .5v-.2l2.8 1.4-.1 .2 1.1 .5-1.1-.5M255.8 145.5l-.3 1.1M270.7 156.1v26.8h-44.2M271 154.1l-.1 .2M272.1 154.3h-85.8l-.1-.2 35.6-17.3h13.6l40.1 19.5-.1 .2 1.4 .1-.3 .8h-1.3M275.2 156.5h.2M275.4 157.4v.9h-.2"/>
</g>
<!-- layer: 0.13 -->
<g fill="none" stroke="#000" stroke-width=".26">
<path d="M142.9 48v2.8M142.9 52.7v3.7M142.9 58.3v3.8M142.9 64v3.7M142.9 69.6v2.7M187.6 155.5v2.8M269.6 155.5v2.8M187.6 160.2v3.7M187.6 165.8v3.7M187.6 171.4v3.8M187.6 177v2.8M269.6 160.2v3.7"/>
<path d="M269.6 165.8v3.7M269.6 171.4v3.8M269.6 177v2.8"/>
</g>
<!-- layer: BOUNDARY -->
<path d="M212.9 39.7v10.5M212.9 52.1v1.9M212.9 55.9v9.3M212.9 67.1v1.9M212.9 70.9v9.3M131.9 94.8v6.2M212.9 82.1v1.9M212.9 85.9v9.3M212.9 97.1v1.9M131.9 102.9v1.9M131.9 106.7v6.2M212.9 100.9v10.5" fill="none" stroke="#000" stroke-width=".26"/>
<!-- layer: GRDLEV -->
<path d="M286 111.4h-73.1l-71.1 1.5h-9.9M286.1 111.4h19" fill="none" stroke="#000" stroke-width=".26"/>
<!-- layer: MASK -->
<g fill="#fff" stroke="#fff" stroke-width=".26">
<path d="M253.3 142.9h.3z"/>
<path d="M254.2 143.1h.1z"/>
<path d="M254.6 143.2h.4z"/>
<path d="M252.2 143.7h.2z"/>
<path d="M252.4 143.7l.1 .1z"/>
<path d="M256 144.2h.1z"/>
<path d="M256.1 144.2h.2z"/>
<path d="M256.3 144.2h.1z"/>
<path d="M255.3 144.3h.2z"/>
<path d="M252.9 145h.2z"/>
<path d="M256.9 146h.2z"/>
<path d="M255.3 146.2h.3z"/>
<path d="M255.4 146.3h.3z"/>
<path d="M255 146.3h.4z"/>
<path d="M136.6 50h.5l-.5 1zM137.1 50l-.5 1h.5z"/>
<path d="M136.6 51h.5l-.5 .4zM136.6 51.4h1.9l-1.4-.4z"/>
<path d="M136.6 51.4h1.9l1.4 .8zM138.5 51.4l1.4 .8h1.9z"/>
<path d="M139.9 52.2h1.9l-.5 .4zM141.3 52.6h.5v-.4z"/>
<path d="M141.3 52.6h.5l-.5 23.4zM141.8 52.6l-.5 23.4h.5z"/>
<path d="M253.2 142.9h.4zM253.2 142.9h.5z"/>
<path d="M253.1 143l.6-.1zM253.1 143h.7z"/>
<path d="M252.9 143h.9zM252.9 143h1z"/>
<path d="M252.8 143.1l1.1-.1zM252.8 143.1h1.2z"/>
<path d="M252.8 143.1h1.2zM252.8 143.1h1.3zM254 143.1h.2z"/>
<path d="M252.7 143.1h1.4zM252.7 143.1h1.5z"/>
<path d="M254.2 143.1h.1zM254.2 143.1h.1z"/>
<path d="M254.2 143.1h.1zM254.2 143.2h.4z"/>
<path d="M252.6 143.2l1.6-.1zM252.6 143.2h1.6z"/>
<path d="M254.2 143.2h.8zM254.2 143.2h.8z"/>
<path d="M252.6 143.2h1.6zM252.6 143.2h1.7z"/>
<path d="M254.2 143.2h.8zM254.3 143.2h.8z"/>
<path d="M252.6 143.2h1.7zM252.6 143.2h1.7z"/>
<path d="M254.3 143.2h.8zM254.3 143.2h.8z"/>
<path d="M252.6 143.2h1.7zM252.5 143.3h1.8z"/>
<path d="M254.3 143.2h.8zM254.3 143.3h.9z"/>
<path d="M254.3 143.3h.9zM254.4 143.4h1z"/>
<path d="M252.5 143.3h1.8zM252.5 143.4h1.9z"/>
<path d="M252.5 143.4h1.9zM252.4 143.4h2z"/>
<path d="M252.4 143.4h2zM252.4 143.5h2z"/>
<path d="M254.4 143.4h1zM254.4 143.5h1.1z"/>
<path d="M252.4 143.5h2zM252.4 143.5h2.1z"/>
<path d="M254.4 143.5h1.1zM254.5 143.5h1.1z"/>
<path d="M252.4 143.5h2.1zM252.3 143.6h2.2z"/>
<path d="M254.5 143.5h1.1zM254.5 143.6h1.3z"/>
<path d="M252.3 143.6h2.2zM252.3 143.6h2.2z"/>
<path d="M254.5 143.6h1.3zM254.5 143.6h1.3z"/>
<path d="M252.3 143.6h2.2zM252.3 143.6h2.2z"/>
<path d="M254.5 143.6h1.3zM254.5 143.7h1.4z"/>
<path d="M252.3 143.6h2.2zM252.4 143.7h2.1z"/>
<path d="M252.4 143.7h2.1zM252.5 143.7h2z"/>
<path d="M254.5 143.7h1.4zM254.5 143.7h1.4z"/>
<path d="M252.2 143.7h.2zM252.3 143.8h.2z"/>
<path d="M252.5 143.7h2zM252.6 143.8l1.9-.1z"/>
<path d="M254.5 143.7h1.4zM254.5 143.8h1.4z"/>
<path d="M252.3 143.8h.2zM252.4 143.8h.2z"/>
<path d="M252.6 143.8h1.9zM252.7 143.8h1.8z"/>
<path d="M254.5 143.8h1.4zM254.5 143.8h1.5z"/>
<path d="M254.5 143.8h1.5zM254.5 143.9h1.5z"/>
<path d="M252.7 143.8h1.8l-1.4 .2zM253.1 144h1.4v-.2z"/>
<path d="M254.5 143.9h1.5zM254.5 144h1.6z"/>
<path d="M253.1 144h1.4zM253.2 144.1h1.5z"/>
<path d="M254.5 144h1.6zM254.7 144.1h1.5z"/>
<path d="M253.2 144.1h1.5zM253.4 144.2h1.5z"/>
<path d="M254.7 144.1h1.5zM254.9 144.2h1.4z"/>
<path d="M254.9 144.2h1.1zM254.9 144.2h1.1z"/>
<path d="M256.1 144.2h.2zM256 144.2h.3z"/>
<path d="M254.9 144.2h1.1zM255 144.2h1z"/>
<path d="M255.8 144.2h.3zM255.8 144.2h.5z"/>
<path d="M255.8 144.2h.5zM255.8 144.2h.5z"/>
<path d="M255 144.2h.8zM255 144.2h.8z"/>
<path d="M255 144.2h.8zM255.1 144.2h.7z"/>
<path d="M255.7 144.2h.6zM255.7 144.2h.7z"/>
<path d="M255.7 144.2h.8zM255.7 144.2h.7zM255.1 144.2h.6zM255.1 144.2h.6z"/>
<path d="M255.1 144.2h.6zM255.2 144.3l.5-.1z"/>
<path d="M255.6 144.3l.9-.1zM255.6 144.3h1z"/>
<path d="M252.4 143.8l1 .5zM252.6 143.8l1 .5z"/>
<path d="M253.4 144.3h.2zM253.5 144.3h.2z"/>
<path d="M253.4 144.2h1.5l-1.1 .1zM253.8 144.3h1.5l-.4-.1z"/>
<path d="M255.2 144.3h.4zM255.3 144.3h.3z"/>
<path d="M255.5 144.3h1.1zM255.5 144.3h1.2z"/>
<path d="M253.8 144.3h1.5zM253.9 144.4h1.5z"/>
<path d="M255.4 144.4l1.3-.1zM255.4 144.4h1.3z"/>
<path d="M253.9 144.4h2.8zM254.1 144.5h2.7z"/>
<path d="M254.1 144.5h2.7l-2.3 .2zM254.5 144.7h2.5l-.2-.2z"/>
<path d="M253.4 144.3l-.2 .4zM253.5 144.3l-.3 .4h1z"/>
<path d="M253.2 144.7h1zM253.2 144.8h1.1z"/>
<path d="M253.2 144.8h1.1zM253.2 144.8h1.2z"/>
<path d="M254.5 144.7h2.5l-2.1 .2zM254.9 144.9h2.2l-.1-.2z"/>
<path d="M253.2 144.8h1.2zM253.1 144.9h1.5z"/>
<path d="M253 144.9h1.6zM253 144.9h1.6z"/>
<path d="M252.9 144.9h1.7zM252.9 144.9h1.8z"/>
<path d="M252.9 145l1.8-.1zM252.9 145h1.8z"/>
<path d="M252.9 145h1.8zM253.1 145h1.8z"/>
<path d="M254.9 144.9h2.2l-1.8 .2zM255.3 145.1h1.9l-.1-.2z"/>
<path d="M252.8 145.1v.1zM252.9 145.1l-.1 .1h.4z"/>
<path d="M255.3 145.1h1.9l-1.5 .2zM255.7 145.3h1.5v-.2z"/>
<path d="M253.1 145h1.8l-.9 .5zM254 145.5h1.8l-.9-.5z"/>
<path d="M253.5 144.3l2.3 1.2zM253.7 144.3l2.4 1.2z"/>
<path d="M254 145.5h1.8zM254 145.5h1.8z"/>
<path d="M255.8 145.5h.3zM255.8 145.5h.3z"/>
<path d="M255.7 145.3h1.5l-1 .2zM256.2 145.5h1v-.2z"/>
<path d="M256.2 145.5h1l-.5 .2zM256.7 145.7h.5v-.2z"/>
<path d="M254 145.5h1.8l-.9 .4zM254.9 145.9h.7l.2-.4z"/>
<path d="M252.6 143.8l4.3 2.1zM252.7 143.8l4.3 2.1z"/>
<path d="M256.7 145.7h.5l-.2 .2zM257.2 145.7l-.2 .2z"/>
<path d="M254.9 145.9h.7zM255 146l.6-.1z"/>
<path d="M255.8 145.5l1.1 .5zM256.1 145.5l1 .5z"/>
<path d="M256.9 146h.2zM256.9 146h.2z"/>
<path d="M255 146h.6zM255.2 146.1l.4-.1z"/>
<path d="M255.2 146.1h.4zM255.3 146.2l.3-.1z"/>
<path d="M255.5 146.3l.1-.1zM255.5 146.3h.2z"/>
<path d="M252.8 145.2h.4l1.8 1.1zM253.2 145.2l1.8 1.1h.4z"/>
<path d="M252.8 145l2.6 1.3zM253.1 145l2.6 1.3z"/>
<path d="M255.2 146.4h.4zM255.2 146.4l.3 .2 .1-.2z"/>
<path d="M175.8 50l1 2.9v-2.9zM175.8 50l1 2.9h-1z"/>
</g>
<!-- layer: SERVICES -->
<path d="M136.6 50v1.4l4.7 1.2v23.4h.5v-23.8l-4.7-1.2v-1M175.8 50v2.9M175.8 51.4h1M175.8 52.2h1M176.8 50v2.9" fill="none" stroke="#000" stroke-width=".26"/>
<!-- layer: LEVELS -->
<path d="M141.8 112.9l1.5 2.6h-3zM212.9 111.4l1.6 2.6h-3.1z" fill="#000" stroke="#000" stroke-width=".26"/>
<path d="M141.8 112.9l1.5 2.6h-3zM212.9 111.4l1.6 2.6h-3.1z" fill="none" stroke="#000" stroke-width=".26"/>
<!-- layer: TEXT -->
<path d="M141.8 112.9v2.6M212.9 111.4v2.6" fill="none" stroke="#000" stroke-width=".26"/>
<!-- layer: 0 -->
<path d="M184.4 153.1l1 1 1-1M185.4 143.8v10.3" fill="none" stroke="#000" stroke-width=".26"/>
<g font-size="7.5">
<text x="155.6" y="123.6">South West Elevation</text>
<text x="166.3" y="227.2">South East Elevation</text>
</g>
<g font-size="4.5">
<text x="28.3" y="283.6">MR T &amp; MRS D JACOBSON</text>
<text x="143.4" y="283.6">5 JACQUES STREET KINGSFORD NSW 2032</text>
<text x="293.2" y="283.9">1:100</text>
<text x="322.1" y="283.8">5 OF 8</text>
<text x="354.3" y="283.7">7765</text>
<text x="377.4" y="283.7">G</text>
</g>
<text font-size="3.2" x="366.1" y="283.7">/16</text>
<g font-size="2.6">
<text x="375" y="27.8">RL 33.285</text>
<text x="375.1" y="24.9">Max Ridge Height</text>
<text x="33.4" y="46.6" transform="rotate(-90 33.4 46.6)">360</text>
<text x="375" y="51">U/side of new Bottom</text>
<text x="375.1" y="54">Chord RL 31.305</text>
<text x="219.9" y="57.1">Semi-Detached</text>
<text x="220.7" y="54.1">Single Storey</text>
<text x="25.4" y="63.7" transform="rotate(-90 25.4 63.7)">2430</text>
<text x="33.4" y="62.5" transform="rotate(-90 33.4 62.5)">1400</text>
<text x="37.2" y="60.5" transform="rotate(-90 37.2 60.5)">SO</text>
<text x="217.9" y="60">Rendered Cottage</text>
<text x="222.8" y="63">(Tile Roof)</text>
<text x="33.3" y="71.6" transform="rotate(-90 33.3 71.6)">670</text>
<text x="225.7" y="66.1">No.7</text>
<text x="375" y="71.2">Flooring RL 28.875</text>
<text x="375.2" y="68.3">Top of New Particleboard</text>
<text x="375" y="81.9">U/side of Existing Ceiling</text>
<text x="375" y="84.9">Lining RL 28.310</text>
<text x="25.3" y="96.9" transform="rotate(-90 25.3 96.9)">2750</text>
<text x="375" y="105.8">RL 25.560</text>
<text x="375.2" y="102.8">Top of Existing Flooring</text>
<text x="135.3" y="117.7">RL 24.980</text>
<text x="206.5" y="116.2">RL 25.130</text>
<text x="375" y="135.3">RL 33.285</text>
<text x="375.1" y="132.4">Max Ridge Height</text>
<text x="178.4" y="140.3">Prefinished Zincalume</text>
<text x="178.4" y="143.2">Box Gutter</text>
<text x="375" y="158.5">U/side of new Bottom</text>
<text x="375.1" y="161.4">Chord RL 31.305</text>
<text x="25.4" y="171.2" transform="rotate(-90 25.4 171.2)">2430</text>
<text x="375" y="178.7">Flooring RL 28.875</text>
<text x="375.2" y="175.8">Top of New Particleboard</text>
<text x="375" y="189.4">U/side of Existing Ceiling</text>
<text x="162" y="198">Single Storey</text>
<text x="375" y="192.3">Lining RL 28.310</text>
<text x="159.1" y="204">Rendered Cottage</text>
<text x="161.1" y="201">Semi-Detached</text>
<text x="25.3" y="204.3" transform="rotate(-90 25.3 204.3)">2750</text>
<text x="164.1" y="207">(Tile Roof)</text>
<text x="167" y="210">No.7</text>
<text x="375" y="213.2">RL 25.560</text>
<text x="375.2" y="210.3">Top of Existing Flooring</text>
<text x="19.6" y="283.7">FOR:</text>
<text x="137.2" y="283.6">AT:</text>
<text x="282.9" y="283.9">SCALE:</text>
<text x="311.5" y="283.9">SHEET:</text>
<text x="340.7" y="283.9">JOB NO:</text>
</g>
</svg>
